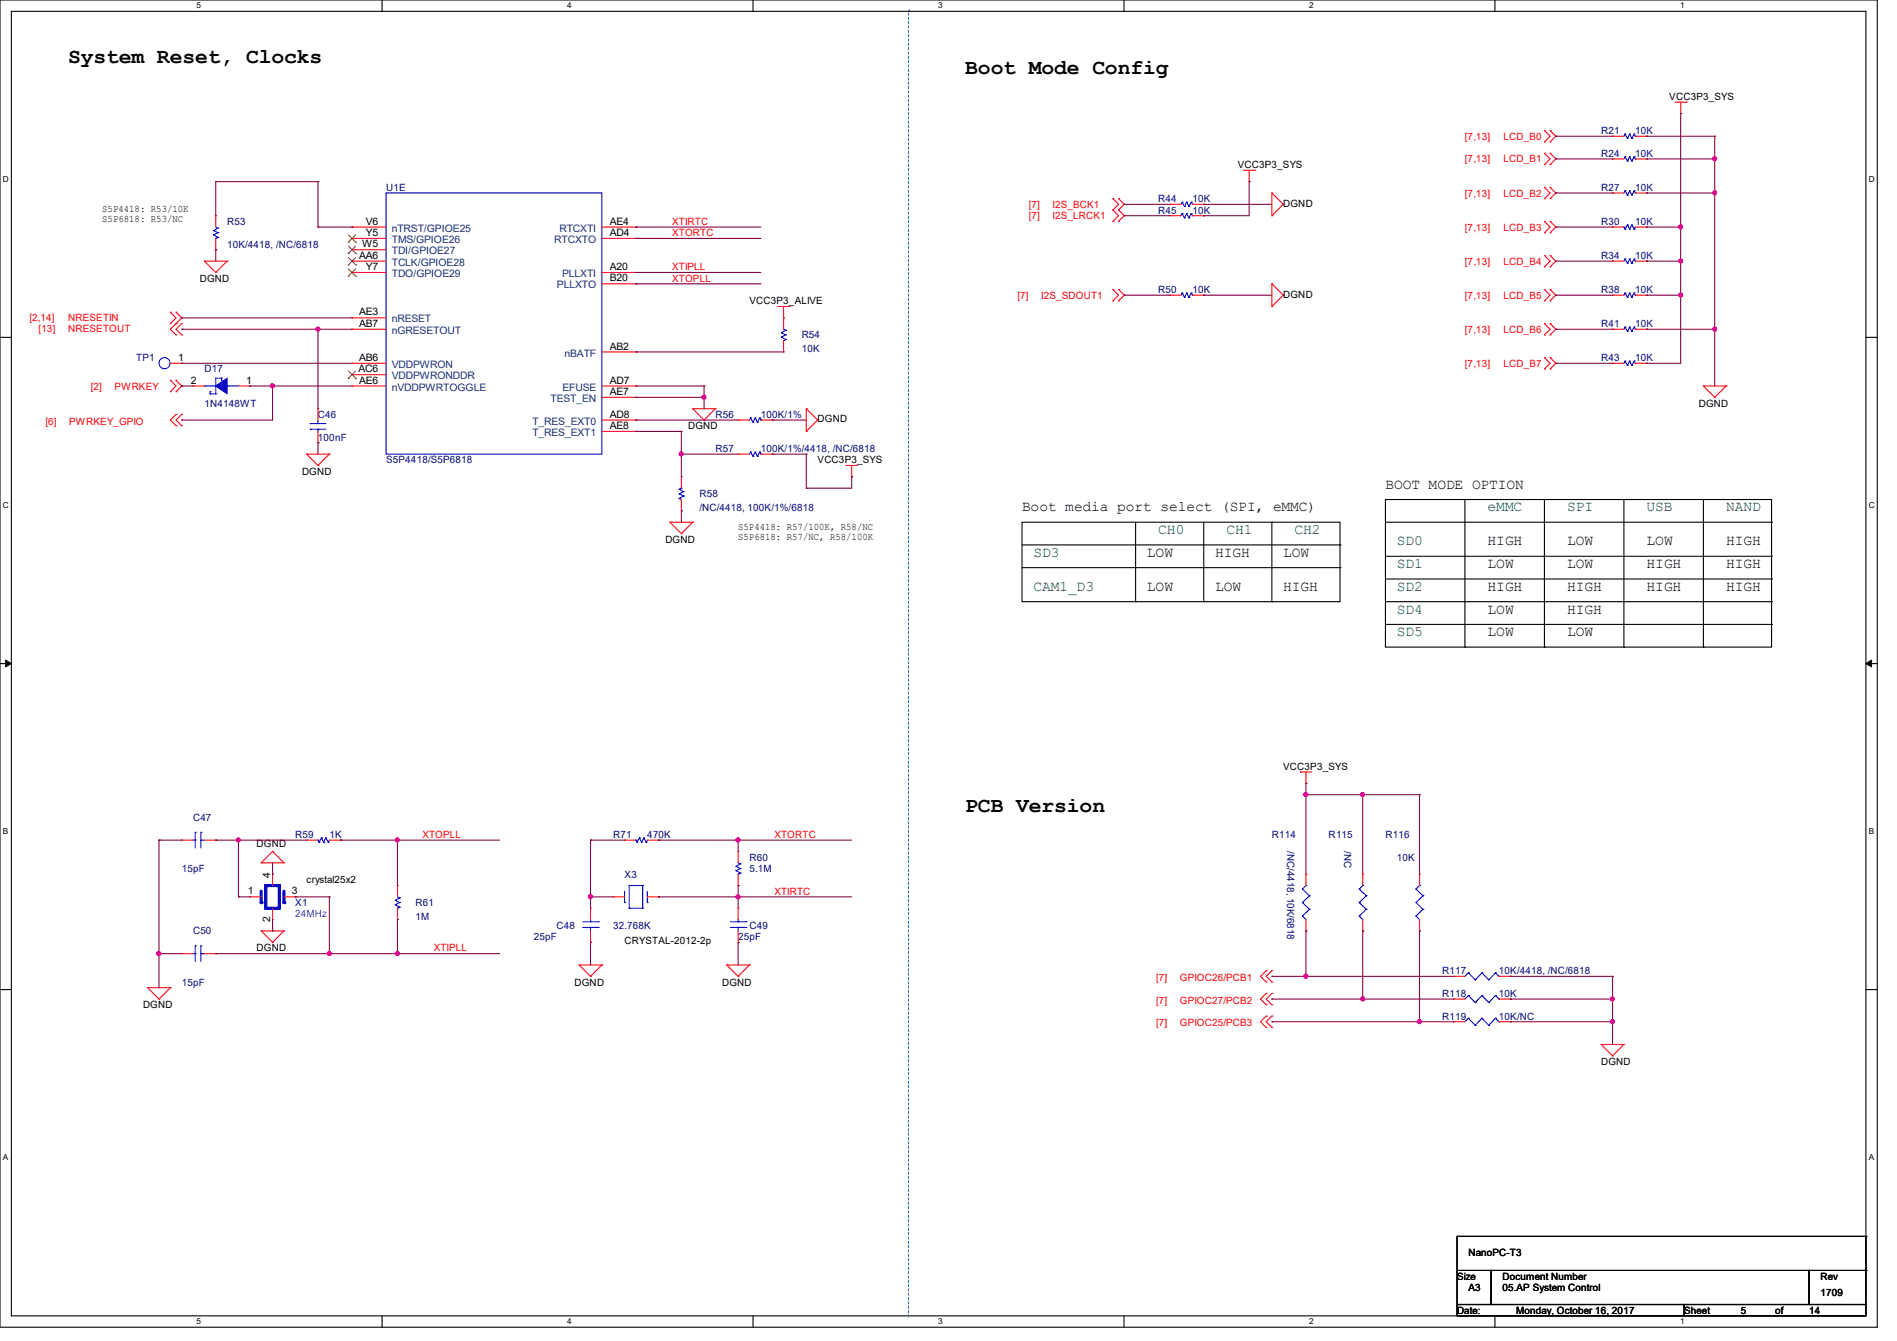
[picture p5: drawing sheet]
<svg xmlns="http://www.w3.org/2000/svg" width="297mm" height="210mm" viewBox="0 0 297 210" stroke-linecap="round" stroke-linejoin="round" font-family="sans-serif">
<path d="M0 0h293.9v207.9h-293.9zM1.8 1.8h290.3v204.3h-290.3z" fill="none" stroke="#000" stroke-width=".17"/>
<g fill="#fff">
<path d="M30.8 .2h.7v1.4h-.7z"/>
<path d="M30.8 206.2h.7v1.4h-.7z"/>
</g>
<path d="M59.8 0v1.8M59.8 206.1v1.8" fill="none" stroke="#000" stroke-width=".17"/>
<g fill="#fff">
<path d="M88.8 .2h.7v1.4h-.7z"/>
<path d="M88.8 206.2h.7v1.4h-.7z"/>
</g>
<path d="M117.9 0v1.8M117.9 206.1v1.8" fill="none" stroke="#000" stroke-width=".17"/>
<g fill="#fff">
<path d="M146.9 .2h.7v1.4h-.7z"/>
<path d="M146.9 206.2h.7v1.4h-.7z"/>
</g>
<path d="M176 0v1.8M176 206.1v1.8" fill="none" stroke="#000" stroke-width=".17"/>
<g fill="#fff">
<path d="M205 .2h.7v1.4h-.7z"/>
<path d="M205 206.2h.7v1.4h-.7z"/>
</g>
<path d="M234.1 0v1.8M234.1 206.1v1.8" fill="none" stroke="#000" stroke-width=".17"/>
<g fill="#fff">
<path d="M263.1 .2h.6v1.4h-.6z"/>
<path d="M263.1 206.2h.6v1.4h-.6z"/>
<path d="M.5 27.3h.9v1.4h-.9z"/>
<path d="M292.6 27.3h.9v1.4h-.9z"/>
<path d="M.5 78.4h.9v1.4h-.9z"/>
<path d="M292.6 78.4h.9v1.4h-.9z"/>
</g>
<path d="M0 52.8h1.8M292.1 52.8h1.8" fill="none" stroke="#000" stroke-width=".17"/>
<g fill="#fff">
<path d="M.5 129.5h.8v1.4h-.8z"/>
<path d="M292.6 129.5h.8v1.4h-.8z"/>
</g>
<path d="M0 103.9h1.8M292.1 103.9h1.8" fill="none" stroke="#000" stroke-width=".17"/>
<path d="M.9 103.4l.9 .5-.9 .5zM292.1 103.9l.9-.5v1z" fill="#000" stroke="#000" stroke-width=".16"/>
<g fill="#fff">
<path d="M.5 180.5h.8v1.4h-.8z"/>
<path d="M292.6 180.5h.8v1.4h-.8z"/>
</g>
<g fill="none" stroke="#000" stroke-width=".17">
<path d="M216.9 78.2h60.5v23.1h-60.5zM229.4 78.2v23.1M241.8 78.2v23.1M254.3 78.2v23.1M266.7 78.2v23.1M160 81.8h49.8v12.4h-49.8zM160 85.3h49.8M160 88.9h49.8M177.8 94.2h.1M177.8 81.8v12.4M188.5 94.2h.1M188.5 81.8v12.4"/>
<path d="M199.1 94.2h.1M199.1 81.8v12.4M209.8 85.3h.1M209.8 88.9h.1M216.9 81.8h60.5M216.9 87.1h60.5M216.9 90.7h60.5M216.9 94.2h60.5M216.9 97.8h60.5M277.4 81.8h.1M277.4 87.1h.1M277.4 90.7h.1"/>
<path d="M277.4 94.2h.1M277.4 97.8h.1M229.4 101.3h.1M241.8 101.3h.1M254.3 101.3h.1M266.7 101.3h.1M0 155h1.8M292.1 155h1.8M228.1 199h5.4v5.3h-5.4zM228.1 193.6h.1M228.1 193.6v5.4M228.1 193.6h64"/>
<path d="M233.5 199h49.8v5.3h-49.8zM283.3 199h8.8v5.3h-8.8zM292.1 193.6h.1M292.1 199h.1M292.1 193.6v5.4M228.1 204.3h35.6v1.8h-35.6zM263.7 204.3h28.4v1.8h-28.4z"/>
</g>
<path d="M142.2 1.6h.1M142.2 206.2v-204.6" fill="none" stroke="#007fff" stroke-width=".17" stroke-dasharray=".3 .3"/>
<g fill="none" stroke="#f00" stroke-width=".17">
<path d="M262.3 16h1.7M263.1 17.8h.1M263.1 16v1.8M264 16h.1M33.8 33.8h.1M33.8 39.1h.1M33.8 33.8v1.8M33.8 37.3v1.8M174.2 32.9h.1M174.2 31.1h.1M174.2 34.7h.1M174.2 31.1l.9 .9-.9 .9"/>
<path d="M174.2 32.9l.9 .9-.9 .9M175.1 31.1h.1M175.1 32.9h.1M175.1 34.7h.1M175.1 31.1l.9 .9-.9 .9M175.1 32.9l.9 .9-.9 .9M183.1 33.8h.1M183.1 32h.1M183.1 33.8h1.8M183.1 32h1.8M186.7 33.8h1.8M186.7 32h1.8"/>
<path d="M188.5 33.8h.1M188.5 32h.1M194.7 26.7h1.8M195.6 28.4h.1M195.6 26.7v1.7M196.5 26.7h.1M199.1 30.2h.1M199.1 33.8h.1M199.1 30.2v3.6M199.1 30.2l1.8 1.8M200.9 32h.1M200.9 32l-1.8 1.8"/>
<path d="M241.8 22.2h.1M241.8 20.4h.1M241.8 25.8h.1M241.8 24h.1M241.8 31.1h.1M241.8 29.3h.1M241.8 36.4h.1M241.8 34.7h.1M241.8 20.4l.9 .9-.9 .9M241.8 24l.9 .9-.9 .9M241.8 29.3l.9 .9-.9 .9M241.8 34.7l.9 .9-.9 .8"/>
<path d="M242.7 20.4h.1M242.7 22.2h.1M242.7 24h.1M242.7 25.8h.1M242.7 29.3h.1M242.7 31.1h.1M242.7 34.7h.1M242.7 36.4h.1M242.7 20.4l.9 .9-.9 .9M242.7 24l.9 .9-.9 .9M242.7 29.3l.9 .9-.9 .9M242.7 34.7l.9 .9-.9 .8"/>
<path d="M252.5 21.3h.1M252.5 30.2h.1M252.5 35.6h.1M252.5 21.3h1.8M252.5 30.2h1.8M252.5 35.6h1.8M256 21.3h1.8M256 30.2h1.8M256 35.6h1.8M257.8 21.3h.1M257.8 30.2h.1M257.8 35.6h.1"/>
<path d="M26.7 48.9h.1M26.7 50.7h.1M26.7 59.6h.1M26.7 48.9l.9 .9-.9 .9M26.7 59.6l.9 .9-.9 .8M26.7 56.9h1.7M27.6 52.5h.1M27.6 50.7h.1M27.6 48.9h.1M27.6 59.6h.1M27.6 48.9l.8 .9-1.7 1.8 .9 .9M27.6 59.6l.8 .9-.8 .8"/>
<path d="M28.4 52.5h.1M28.4 50.7h.1M28.4 56.9h.1M28.4 50.7l-.8 .9 .8 .9M32 40.9h.1M32 40.9h3.6M32 40.9l1.8 1.8M33.8 42.7h.1M35.6 40.9h.1M35.6 40.9l-1.8 1.8M121.8 48h1.8M122.7 49.8h.1"/>
<path d="M122.7 48v1.8M123.6 48h.1M174.2 47.1h.1M174.2 45.3h.1M174.2 45.3l.9 .9-.9 .9M175.1 45.3h.1M175.1 47.1h.1M175.1 45.3l.9 .9-.9 .9M199.1 44.4h.1M199.1 48h.1M199.1 44.4v3.6M199.1 44.4l1.8 1.8"/>
<path d="M200.9 46.2h.1M200.9 46.2l-1.8 1.8M241.8 57.8h.1M241.8 56h.1M241.8 41.8h.1M241.8 40h.1M241.8 47.1h.1M241.8 45.3h.1M241.8 52.5h.1M241.8 50.7h.1M241.8 56l.9 .9-.9 .9M241.8 40l.9 .9-.9 .9"/>
<path d="M241.8 45.3l.9 .9-.9 .9M241.8 50.7l.9 .9-.9 .9M242.7 56h.1M242.7 57.8h.1M242.7 40h.1M242.7 41.8h.1M242.7 45.3h.1M242.7 47.1h.1M242.7 50.7h.1M242.7 52.5h.1M242.7 56l.9 .9-.9 .9M242.7 40l.9 .9-.9 .9"/>
<path d="M242.7 45.3l.9 .9-.9 .9M242.7 50.7l.9 .9-.9 .9M252.5 56.9h.1M252.5 40.9h.1M252.5 46.2h.1M252.5 40.9h1.8M252.5 56.9h1.8M252.5 46.2h1.8M256 40.9h1.8M256 56.9h1.8M256 46.2h1.8M257.8 56.9h.1"/>
<path d="M257.8 40.9h.1M257.8 46.2h.1M26.7 61.3h.1M27.6 61.3h.1M27.6 66.7h.1M27.6 64.9h.1M27.6 64.9l-.9 .9 .9 .9M28.4 66.7h.1M28.4 64.9h.1M28.4 64.9l-.8 .9 .8 .9M30.2 60.5h.1M30.2 60.5h1.8"/>
<path d="M37.3 60.5h1.8M39.1 60.5h.1M48 71.1h.1M48 71.1h3.6M48 71.1l1.8 1.8M49.8 72.9h.1M49.8 69.3h.1M49.8 64h.1M49.8 64v1.8M49.8 67.6v1.7M51.6 71.1h.1M51.6 71.1l-1.8 1.8"/>
<path d="M106.7 74.7h.1M106.7 74.7v1.8M106.7 78.2v1.8M108.5 64h.1M108.5 64h3.5M108.5 64l1.7 1.8M110.2 65.8h.1M112 64h.1M112 64l-1.8 1.8M126.2 64h.1M126.2 67.6h.1M126.2 64v3.6"/>
<path d="M126.2 64l1.8 1.8M128 65.8h.1M128 65.8l-1.8 1.8M132.5 72.9h.1M132.5 72.9h1.7M133.4 74.7h.1M133.4 72.9v1.8M266.7 60.5h.1M266.7 60.5h3.6M266.7 60.5l1.8 1.7M268.5 62.2h.1M270.3 60.5h.1"/>
<path d="M270.3 60.5l-1.8 1.7M104.9 81.8h.1M104.9 81.8h3.6M104.9 81.8l1.8 1.8M106.7 83.6h.1M106.7 80h.1M108.5 81.8h.1M108.5 81.8l-1.8 1.8M28.4 131.6h.1M28.4 131.6h1.8M32 131.6h1.8M33.8 131.6h.1"/>
<path d="M40.9 135.1h.1M40.9 135.1h3.6M42.7 133.4h.1M42.7 133.4l-1.8 1.7M42.7 133.4l1.8 1.7M44.5 135.1h.1M48 131.6h.1M48 131.6h1.8M51.6 131.6h1.7M53.3 131.6h.1M62.2 138.7h.1M62.2 138.7v1.8"/>
<path d="M115.6 133.4h.1M115.6 138.7h.1M115.6 133.4v1.7M115.6 136.9v1.8M203.6 120.9h.1M203.6 120.9h1.8M204.5 122.7h.1M204.5 136.9h.1M204.5 120.9v1.8M204.5 136.9v1.8M213.4 136.9h.1M213.4 136.9v1.8"/>
<path d="M222.3 136.9h.1M222.3 136.9v1.8M23.1 154.7h.1M23.1 154.7h3.6M23.1 154.7l1.8 1.8M24.9 156.5h.1M26.7 154.7h.1M26.7 154.7l-1.8 1.8M40.9 145.8h.1M40.9 145.8h3.6M40.9 145.8l1.8 1.8M42.7 147.6h.1"/>
<path d="M44.5 145.8h.1M44.5 145.8l-1.8 1.8M62.2 144h.1M62.2 142.2v1.8M90.7 151.1h.1M90.7 151.1h3.5M90.7 151.1l1.8 1.8M92.5 152.9h.1M92.5 142.2h.1M92.5 147.6h.1M92.5 142.2v1.8M92.5 145.8v1.8"/>
<path d="M94.2 151.1h.1M94.2 151.1l-1.7 1.8M96 140.5h.1M96 140.5h1.8M101.3 140.5h1.8M103.1 140.5h.1M113.8 151.1h.1M113.8 151.1h3.5M113.8 151.1l1.8 1.8M115.6 152.9h.1M115.6 142.2h.1M115.6 147.6h.1"/>
<path d="M115.6 142.2v1.8M115.6 145.8v1.8M117.3 151.1h.1M117.3 151.1l-1.7 1.8M198.2 152h.1M198.2 153.8h.1M198.2 159.1h.1M198.2 155.6h.1M198.2 157.4h.1M198.2 152l-.8 .9 .8 .9M198.2 159.1l-.8 .9 .8 .9M198.2 155.6l-.8 .9 .8 .9"/>
<path d="M199.1 152h.1M199.1 153.8h.1M199.1 159.1h.1M199.1 155.6h.1M199.1 157.4h.1M199.1 152l-.9 .9 .9 .9M199.1 159.1l-.9 .9 .9 .9M199.1 155.6l-.9 .9 .9 .9M204.5 145.8h.1M204.5 144v1.8M213.4 145.8h.1M213.4 144v1.8"/>
<path d="M222.3 145.8h.1M222.3 144v1.8M227.6 152.9h.1M227.6 156.5h.1M227.6 152.9h1.8M227.6 156.5h1.8M234.7 152.9h1.8M234.7 156.5h1.8M236.5 152.9h.1M236.5 156.5h.1M198.2 160.9h.1M199.1 160.9h.1"/>
<path d="M227.6 160h.1M227.6 160h1.8M234.7 160h1.8M236.5 160h.1M250.7 163.6h.1M250.7 163.6h3.6M250.7 163.6l1.8 1.8M252.5 165.4h.1M254.3 163.6h.1M254.3 163.6l-1.8 1.8"/>
</g>
<g fill="none" stroke="#00f" stroke-width=".17">
<path d="M33.4 36.1h.1M33.4 36.8h.1M33.4 36.1l.7 .3M33.4 36.8l.7 .4M33.8 37.3h.1M33.8 35.6l.3 .1M34.1 35.7h.1M34.1 36.4h.1M34.1 37.2h.1M34.1 35.7l-.7 .4M34.1 36.4l-.7 .4M34.1 37.2l-.3 .1"/>
<path d="M185.1 33.4h.1M185.1 31.7h.1M185.1 33.4l-.2 .4M185.1 33.4l.4 .7M185.1 31.7l-.2 .3M185.1 31.7l.4 .6M185.5 34.1h.1M185.5 32.3h.1M185.8 33.4h.1M185.8 31.7h.1M185.8 33.4l-.3 .7M185.8 33.4l.3 .7"/>
<path d="M185.8 31.7l-.3 .6M185.8 31.7l.3 .6M186.1 34.1h.1M186.1 32.3h.1M186.5 33.4h.1M186.5 31.7h.1M186.5 33.4l-.4 .7M186.5 33.4l.2 .4M186.5 31.7l-.4 .6M186.5 31.7l.2 .3M186.7 33.8h.1M186.7 32h.1"/>
<path d="M254.3 35.6h.1M254.3 35.6l.1 .3M254.4 21h.1M254.4 29.9h.1M254.4 35.9h.1M254.4 21l-.1 .3M254.4 21l.4 .7M254.4 29.9l-.1 .3M254.4 29.9l.4 .7M254.8 21.7h.1M254.8 30.6h.1M254.8 35.2h.1"/>
<path d="M254.8 35.2l.3 .7M254.8 35.2l-.4 .7M255.1 21h.1M255.1 29.9h.1M255.1 35.9h.1M255.1 21l-.3 .7M255.1 21l.4 .7M255.1 29.9l-.3 .7M255.1 29.9l.4 .7M255.5 21.7h.1M255.5 30.6h.1M255.5 35.2h.1"/>
<path d="M255.5 35.2l.4 .7M255.5 35.2l-.4 .7M255.9 21h.1M255.9 29.9h.1M255.9 35.9h.1M255.9 21l-.4 .7M255.9 21l.1 .3M255.9 29.9l-.4 .7M255.9 29.9l.1 .3M256 21.3h.1M256 30.2h.1M256 35.6l-.1 .3"/>
<path d="M34.7 59.2h.1M34.7 59.6h.1M34.7 59.2h-.9v2.5M34.7 59.2v.4M254.4 56.6h.1M254.4 40.6h.1M254.4 45.9h.1M254.4 56.6l-.1 .3M254.4 56.6l.4 .6M254.4 40.6l-.1 .3M254.4 40.6l.4 .6M254.4 45.9l-.1 .3"/>
<path d="M254.4 45.9l.4 .7M254.8 57.2h.1M254.8 41.2h.1M254.8 46.6h.1M255.1 56.6h.1M255.1 40.6h.1M255.1 45.9h.1M255.1 56.6l-.3 .6M255.1 56.6l.4 .6M255.1 40.6l-.3 .6M255.1 40.6l.4 .6M255.1 45.9l-.3 .7"/>
<path d="M255.1 45.9l.4 .7M255.5 57.2h.1M255.5 41.2h.1M255.5 46.6h.1M255.9 56.6h.1M255.9 40.6h.1M255.9 45.9h.1M255.9 56.6l-.4 .6M255.9 56.6l.1 .3M255.9 40.6l-.4 .6M255.9 40.6l.1 .3M255.9 45.9l-.4 .7"/>
<path d="M255.9 45.9l.1 .3M256 56.9h.1M256 40.9h.1M256 46.2h.1M32 60.5h.1M32 60.5h1.8M32.9 61.7h.1M32.9 61.3h.1M32.9 61.7h.9M32.9 61.3v.4M33.8 61.7h.1M35.6 60.5h.1"/>
<path d="M35.6 60.5h1.7M48.6 66.3h.1M48.6 67.2h.1M48.6 66.3h2.4M48.6 67.2h2.4M49.8 67.2h.1M49.8 66.3h.1M49.8 65.8v.5M49.8 67.2v.4M106.3 78.1h.1M106.3 77.3h.1M106.3 76.6h.1"/>
<path d="M106.3 78.1l.4 .1M106.3 77.3l.7 .4M106.3 76.6l.7 .4M106.7 76.5h.1M106.7 76.5l-.4 .1M107 77.7h.1M107 77h.1M107 77.7l-.7 .4M107 77l-.7 .3M30.2 131.6h.4M30.6 131.6h.1M30.6 130.3h.1"/>
<path d="M30.6 130.3v2.5M31.5 130.3h.1M31.5 131.6h.1M31.5 131.6h.5M31.5 130.3v2.5M49.8 131.6h.1M49.8 131.6l.2 .3M50 131.9h.1M50.3 131.2h.1M50.3 131.2l.4 .7M50.3 131.2l-.3 .7M50.7 131.9h.1"/>
<path d="M51 131.2h.1M51 131.2l.4 .7M51 131.2l-.3 .7M51.4 131.9h.1M51.6 131.6l-.2 .3M97.8 139.6v1.8M98.5 138.7h.1M98.5 138.7v3.5M98.5 138.7h2.1M100.6 138.7h.1M100.6 138.7v3.5M101.3 139.6v1.8"/>
<path d="M115.2 135.7h.1M115.2 136.4h.1M115.2 135.7l.7 .3M115.2 136.4l.7 .3M115.6 136.9h.1M115.6 135.1l.3 .2M115.9 135.3h.1M115.9 136h.1M115.9 136.7h.1M115.9 135.3l-.7 .4M115.9 136l-.7 .4M115.9 136.7l-.3 .2"/>
<path d="M203.9 139.2h.1M203.9 139.2l1.1 1.1M204.5 138.7h.1M204.5 138.7l-.6 .5M212.8 139.2h.1M212.8 139.2l1.1 1.1M213.4 138.7h.1M213.4 138.7l-.6 .5M221.7 139.2h.1M221.7 139.2l1.1 1.1M222.3 138.7h.1M222.3 138.7l-.6 .5"/>
<path d="M61.9 141h.1M61.9 141.7h.1M61.9 141l.7 .4M61.9 141.7l.7 .4M62.2 142.2h.1M62.2 140.5l.4 .1M62.6 140.6h.1M62.6 141.4h.1M62.6 142.1h.1M62.6 140.6l-.7 .4M62.6 141.4l-.7 .3M62.6 142.1l-.4 .1"/>
<path d="M91.2 145.2h2.5M91.2 144.4h2.5M92.5 144.4h.1M92.5 145.2h.1M92.5 144v.4M92.5 145.2v.6M93.7 145.2h.1M93.7 144.4h.1M97.8 141.4h.1M98.5 142.2h.1M98.5 142.2h2.1M100.6 142.2h.1"/>
<path d="M101.3 141.4h.1M114.3 145.2h2.5M114.3 144.4h2.5M115.6 144.4h.1M115.6 145.2h.1M115.6 144v.4M115.6 145.2v.6M116.8 145.2h.1M116.8 144.4h.1M203.9 143.5h.1M203.9 141.4h.1M203.9 143.5l.6 .5"/>
<path d="M203.9 141.4l1.1 1M205 142.4h.1M205 140.3h.1M205 142.4l-1.1 1.1M205 140.3l-1.1 1.1M212.8 143.5h.1M212.8 141.4h.1M212.8 143.5l.6 .5M212.8 141.4l1.1 1M213.9 142.4h.1M213.9 140.3h.1M213.9 142.4l-1.1 1.1"/>
<path d="M213.9 140.3l-1.1 1.1M221.7 143.5h.1M221.7 141.4h.1M221.7 143.5l.6 .5M221.7 141.4l1.1 1M222.8 142.4h.1M222.8 140.3h.1M222.8 142.4l-1.1 1.1M222.8 140.3l-1.1 1.1M229.9 159.5h.1M229.9 152.4h.1M229.9 155.9h.1"/>
<path d="M229.9 159.5l-.5 .5M229.9 159.5l1.1 1.1M229.9 152.4l-.5 .5M229.9 152.4l1.1 1.1M229.9 155.9l-.5 .6M229.9 155.9l1.1 1.1M231 153.5h.1M231 157h.1M232 159.5h.1M232 152.4h.1M232 155.9h.1M232 159.5l-1 1.1"/>
<path d="M232 159.5l1.1 1.1M232 152.4l-1 1.1M232 152.4l1.1 1.1M232 155.9l-1 1.1M232 155.9l1.1 1.1M233.1 153.5h.1M233.1 157h.1M234.1 159.5h.1M234.1 152.4h.1M234.1 155.9h.1M234.1 159.5l-1 1.1M234.1 159.5l.6 .5"/>
<path d="M234.1 152.4l-1 1.1M234.1 152.4l.6 .5M234.1 155.9l-1 1.1M234.1 155.9l.6 .6M234.7 152.9h.1M234.7 156.5h.1M231 160.6h.1M233.1 160.6h.1M234.7 160h.1"/>
<circle cx="25.8" cy="56.9" r=".87"/>
</g>
<path d="M33.8 60.5l1.8-1.3v2.5z" fill-rule="evenodd" fill="#00f" stroke="#00f" stroke-width=".17"/>
<path d="M40.9 139.6v1.8" fill="none" stroke="#00f" stroke-width=".51"/>
<circle cx="40.9" cy="141.4" r=".25" fill="#00f"/>
<path d="M44.5 139.6v1.8" fill="none" stroke="#00f" stroke-width=".51"/>
<circle cx="44.5" cy="141.4" r=".25" fill="#00f"/>
<path d="M41.6 138.7h2.1v3.5h-2.1z" fill="none" stroke="#00f" stroke-width=".51"/>
<g fill="none" stroke="#f00" stroke-width=".17">
<path d="M55.1 35.6h.1M55.1 37.3h.1M55.1 39.1h.1M55.1 35.6h5.4M55.1 37.3h5.4M55.1 39.1h5.4M94.2 35.6h5.4M94.2 37.3h5.4M99.6 35.6h.1M99.6 37.3h.1M252.5 24.9h.1M252.5 24.9h1.8"/>
<path d="M256 24.9h1.8M257.8 24.9h.1M55.1 40.9h.1M55.1 42.7h.1M55.1 49.8h.1M55.1 51.6h.1M55.1 56.9h.1M55.1 58.7h.1M55.1 40.9h5.4M55.1 42.7h5.4M55.1 49.8h5.4M55.1 51.6h5.4"/>
<path d="M55.1 56.9h5.4M55.1 58.7h5.4M94.2 42.7h5.4M94.2 44.4h5.4M94.2 55.1h5.4M99.6 42.7h.1M99.6 44.4h.1M99.6 55.1h.1M122.7 49.8h.1M122.7 55.1h.1M122.7 49.8v1.8M122.7 53.3v1.8"/>
<path d="M183.1 46.2h.1M183.1 46.2h1.8M186.7 46.2h1.8M188.5 46.2h.1M252.5 51.6h.1M252.5 51.6h1.8M256 51.6h1.8M257.8 51.6h.1M55.1 60.5h.1M55.1 60.5h5.4M94.2 65.8h5.4M94.2 60.5h5.4"/>
<path d="M94.2 62.2h5.4M94.2 67.6h5.4M99.6 60.5h.1M99.6 62.2h.1M99.6 65.8h.1M99.6 67.6h.1M115.6 65.8h.1M115.6 71.1h.1M115.6 65.8h1.7M115.6 71.1h1.7M119.1 65.8h1.8M119.1 71.1h1.8"/>
<path d="M120.9 65.8h.1M120.9 71.1h.1M42.7 136.9h.1M42.7 136.9v1.8M97.8 131.6h.1M97.8 131.6h1.8M101.3 131.6h1.8M103.1 131.6h.1M28.4 149.4h.1M28.4 149.4h1.8M32 149.4h1.8M33.8 149.4h.1"/>
<path d="M39.1 140.5h.1M39.1 140.5h1.8M42.7 144h.1M42.7 142.2v1.8M44.5 140.5h1.7M46.2 140.5h.1"/>
</g>
<g fill="none" stroke="#00f" stroke-width=".17">
<path d="M60.5 30.2h33.7v40.9h-33.7zM254.4 24.6h.1M254.4 24.6l-.1 .3M254.4 24.6l.4 .6M254.8 25.2h.1M255.1 24.6h.1M255.1 24.6l-.3 .6M255.1 24.6l.4 .6M255.5 25.2h.1M255.9 24.6h.1M255.9 24.6l-.4 .6M255.9 24.6l.1 .3"/>
<path d="M256 24.9h.1M122.3 52.1h.1M122.3 52.8h.1M122.3 52.1l.7 .4M122.3 52.8l.7 .4M122.7 53.3h.1M122.7 51.6l.3 .1M123 51.7h.1M123 52.5h.1M123 53.2h.1M123 51.7l-.7 .4M123 52.5l-.7 .3"/>
<path d="M123 53.2l-.3 .1M185.1 45.9h.1M185.1 45.9l-.2 .3M185.1 45.9l.4 .7M185.5 46.6h.1M185.8 45.9h.1M185.8 45.9l-.3 .7M185.8 45.9l.3 .7M186.1 46.6h.1M186.5 45.9h.1M186.5 45.9l-.4 .7M186.5 45.9l.2 .3"/>
<path d="M186.7 46.2h.1M254.4 51.2h.1M254.4 51.2l-.1 .4M254.4 51.2l.4 .7M254.8 51.9h.1M255.1 51.2h.1M255.1 51.2l-.3 .7M255.1 51.2l.4 .7M255.5 51.9h.1M255.9 51.2h.1M255.9 51.2l-.4 .7M255.9 51.2l.1 .4"/>
<path d="M256 51.6h.1M117.5 65.4h.1M117.5 70.8h.1M117.5 65.4l-.2 .4M117.5 65.4l.4 .7M117.5 70.8l-.2 .3M117.5 70.8l.4 .7M117.9 66.1h.1M117.9 71.5h.1M118.2 65.4h.1M118.2 70.8h.1M118.2 65.4l-.3 .7"/>
<path d="M118.2 65.4l.4 .7M118.2 70.8l-.3 .7M118.2 70.8l.4 .7M118.6 66.1h.1M118.6 71.5h.1M119 65.4h.1M119 70.8h.1M119 65.4l-.4 .7M119 65.4l.1 .4M119 70.8l-.4 .7M119 70.8l.1 .3M119.1 65.8h.1"/>
<path d="M119.1 71.1h.1M99.6 131.6h.1M99.6 131.6l.1 .3M99.7 131.9h.1M100.1 131.2h.1M100.1 131.2l.4 .7M100.1 131.2l-.4 .7M100.5 131.9h.1M100.8 131.2h.1M100.8 131.2l.4 .7M100.8 131.2l-.3 .7M101.2 131.9h.1"/>
<path d="M101.3 131.6l-.1 .3M30.2 149.4h.4M30.6 149.4h.1M30.6 148.1h.1M30.6 148.1v2.5M31.5 148.1h.1M31.5 149.4h.1M31.5 149.4h.5M31.5 148.1v2.5"/>
</g>
<g fill="none" stroke="#7f3f00" stroke-width=".16">
<path d="M54.5 37.9h.1M54.5 39.7h.1M54.6 36.8l1.1 1.1M54.6 38.6l1.1 1.1M55.7 36.8l-1.2 1.1M55.7 38.6l-1.2 1.1M55.7 37.9h.1M55.7 39.7h.1M54.5 41.5h.1M54.5 43.3h.1M54.5 59.3h.1M54.6 40.3l1.1 1.2"/>
<path d="M54.6 42.1l1.1 1.2M54.6 58.1l1.1 1.2M55.7 40.3l-1.2 1.2M55.7 42.1l-1.2 1.2M55.7 58.1l-1.2 1.2M55.7 41.5h.1M55.7 43.3h.1M55.7 59.3h.1"/>
</g>
<g fill="none" stroke="#7f003f" stroke-width=".17">
<path d="M263.1 17.8h.1M263.1 17.8v39.1h-5.3M33.8 39.1h.1M33.8 28.4h.1M33.8 28.4v5.4M33.8 39.1v1.8M33.8 28.4h16M49.8 28.4h.1M49.8 35.6h.1M49.8 28.4v7.2M49.8 35.6h5.3M55.1 35.6h.1"/>
<path d="M99.6 35.6h.1M99.6 37.3h.1M99.6 35.6h19.5M99.6 37.3h19.5M176 33.8h.1M176 32h.1M176 33.8h7.1M176 32h7.1M188.5 33.8h.1M188.5 32h.1M188.5 32h10.6M195.6 28.4h.1"/>
<path d="M195.6 28.4v5.4h-7.1M243.6 30.2h.1M243.6 24.9h.1M243.6 21.3h.1M243.6 35.6h.1M243.6 35.6h8.9M243.6 21.3h8.9M243.6 30.2h8.9M243.6 24.9h8.9M257.8 21.3h.1M257.8 30.2h.1M257.8 24.9h.1"/>
<path d="M257.8 35.6h.1M257.8 35.6h5.3M257.8 21.3h10.7M257.8 30.2h10.7M257.8 24.9h10.7M263.1 35.6h.1M268.5 21.3h.1M268.5 24.9h.1M268.5 30.2h.1M268.5 21.3v39.2M28.4 56.9h.1M28.4 49.8h.1"/>
<path d="M28.4 51.6h.1M28.4 56.9h26.7M28.4 49.8h26.7M28.4 51.6h26.7M49.8 51.6h.1M49.8 51.6v12.4M99.6 55.1h.1M99.6 42.7h.1M99.6 44.4h.1M99.6 55.1h23.1M99.6 42.7h19.5M99.6 44.4h19.5"/>
<path d="M176 46.2h.1M176 46.2h7.1M188.5 46.2h.1M188.5 46.2h10.6M243.6 40.9h.1M243.6 56.9h.1M243.6 51.6h.1M243.6 46.2h.1M243.6 56.9h8.9M243.6 51.6h8.9M243.6 46.2h8.9M243.6 40.9h8.9"/>
<path d="M257.8 51.6h.1M257.8 46.2h.1M257.8 56.9h.1M257.8 40.9h.1M257.8 51.6h10.7M257.8 46.2h5.3M257.8 40.9h5.3M263.1 46.2h.1M263.1 40.9h.1M268.5 51.6h.1M28.4 60.5h.1M28.4 65.8h.1"/>
<path d="M28.4 60.5h1.8M39.1 60.5h.1M39.1 60.5h16M42.7 60.5h.1M42.7 60.5v5.3h-14.3M49.8 69.3h.1M49.8 69.3v1.8M99.6 62.2h.1M99.6 60.5h.1M99.6 65.8h.1M99.6 67.6h.1M99.6 62.2h10.6"/>
<path d="M99.6 60.5h10.6M99.6 65.8h16M99.6 67.6h7.1M106.7 71.1h.1M106.7 67.6h.1M106.7 67.6v7.1M106.7 71.1h8.9M110.2 62.2h.1M110.2 60.5h.1M110.2 60.5v3.5M120.9 65.8h.1M120.9 71.1h.1"/>
<path d="M120.9 65.8h5.3M120.9 71.1h5.3M126.2 71.1h.1M126.2 76.5h.1M126.2 71.1v5.4M133.4 74.7h.1M133.4 74.7v1.8h-7.2M106.7 80h.1M106.7 80v1.8M24.9 131.6h.1M24.9 131.6h3.5M24.9 131.6v23.1"/>
<path d="M33.8 131.6h.1M33.8 131.6h14.2M37.3 131.6h.1M37.3 131.6v8.9M42.7 136.9h.1M42.7 135.1v1.8M53.3 131.6h.1M53.3 131.6h24.9M62.2 131.6h.1M62.2 131.6v7.1M92.5 131.6h.1M92.5 131.6h5.3"/>
<path d="M92.5 131.6v10.6M103.1 131.6h.1M103.1 131.6h30.3M115.6 131.6h.1M115.6 138.7h.1M115.6 131.6v1.8M115.6 138.7v3.5M204.5 122.7h.1M204.5 124.5h.1M204.5 122.7v14.2M204.5 124.5h17.8M213.4 124.5h.1"/>
<path d="M213.4 124.5v12.4M222.3 124.5h.1M222.3 124.5v12.4M24.9 149.4h.1M24.9 149.4h3.5M33.8 149.4h.1M33.8 149.4h44.4M37.3 140.5h.1M37.3 140.5h1.8M42.7 145.8h.1M42.7 144v1.8M46.2 140.5h.1"/>
<path d="M46.2 140.5h5.4M51.6 149.4h.1M51.6 140.5h.1M51.6 140.5v8.9M62.2 149.4h.1M62.2 144h.1M62.2 144v5.4M92.5 140.5h.1M92.5 147.6h.1M92.5 147.6v3.5M92.5 140.5h3.5M103.1 140.5h.1"/>
<path d="M103.1 140.5h30.3M115.6 140.5h.1M115.6 147.6h.1M115.6 147.6v3.5M199.1 152.9h.1M199.1 156.5h.1M199.1 156.5h28.5M199.1 152.9h28.5M204.5 145.8h.1M204.5 152.9h.1M204.5 145.8v7.1M213.4 156.5h.1"/>
<path d="M213.4 145.8h.1M213.4 145.8v10.7M222.3 145.8h.1M222.3 145.8v14.2M236.5 152.9h.1M236.5 156.5h.1M236.5 156.5h16M236.5 152.9h16M252.5 152.9h.1M252.5 156.5h.1M252.5 152.9v10.7M199.1 160h.1"/>
<path d="M199.1 160h28.5M222.3 160h.1M236.5 160h.1M236.5 160h16M252.5 160h.1"/>
</g>
<g fill="#f0f" stroke="#f0f" stroke-width=".17">
<circle cx="115.5" cy="131.6" r=".32"/>
<circle cx="62.2" cy="149.3" r=".32"/>
<circle cx="51.5" cy="149.3" r=".32"/>
<circle cx="92.4" cy="140.4" r=".32"/>
<circle cx="115.5" cy="140.4" r=".32"/>
<circle cx="37.3" cy="131.6" r=".32"/>
<circle cx="49.8" cy="51.5" r=".32"/>
<circle cx="24.9" cy="149.3" r=".32"/>
<circle cx="110.2" cy="62.2" r=".32"/>
<circle cx="62.2" cy="131.6" r=".32"/>
<circle cx="42.7" cy="60.4" r=".32"/>
<circle cx="263.1" cy="46.2" r=".32"/>
<circle cx="268.5" cy="24.9" r=".32"/>
<circle cx="263.1" cy="40.9" r=".32"/>
<circle cx="263.1" cy="35.5" r=".32"/>
<circle cx="268.5" cy="30.2" r=".32"/>
<circle cx="268.5" cy="51.5" r=".32"/>
<circle cx="213.3" cy="156.4" r=".32"/>
<circle cx="204.4" cy="124.4" r=".32"/>
<circle cx="252.5" cy="160" r=".32"/>
<circle cx="252.5" cy="156.4" r=".32"/>
<circle cx="222.2" cy="160" r=".32"/>
<circle cx="204.4" cy="152.9" r=".32"/>
<circle cx="213.3" cy="124.4" r=".32"/>
<circle cx="106.7" cy="71.1" r=".32"/>
</g>
<g font-size="3.3">
<text x="10.7" y="9.9">System Reset, Clocks</text>
<text x="151.1" y="11.6">Boot Mode Config</text>
<text x="151.1" y="127.2">PCB Version</text>
</g>
<g font-size="2.3">
<text x="216.9" y="76.5">BOOT MODE OPTION</text>
<text x="160" y="80.1">Boot media port select (SPI, eMMC)</text>
<text x="179.6" y="87.2">LOW</text>
<text x="190.2" y="87.2">HIGH</text>
<text x="200.9" y="87.2">LOW</text>
<text x="232.9" y="85.4">HIGH</text>
<text x="232.9" y="89">LOW</text>
<text x="245.4" y="85.4">LOW</text>
<text x="245.4" y="89">LOW</text>
<text x="257.8" y="85.4">LOW</text>
<text x="257.8" y="89">HIGH</text>
<text x="270.3" y="85.4">HIGH</text>
<text x="270.3" y="89">HIGH</text>
<text x="179.6" y="92.5">LOW</text>
<text x="190.3" y="92.5">LOW</text>
<text x="200.9" y="92.5">HIGH</text>
<text x="232.9" y="92.5">HIGH</text>
<text x="245.4" y="92.5">HIGH</text>
<text x="257.8" y="92.5">HIGH</text>
<text x="270.3" y="92.5">HIGH</text>
<text x="232.9" y="96.1">LOW</text>
<text x="232.9" y="99.7">LOW</text>
<text x="245.4" y="96.1">HIGH</text>
<text x="245.4" y="99.7">LOW</text>
</g>
<g font-size="2.3" fill="#007f00">
<text x="181.4" y="83.7">CH0</text>
<text x="192" y="83.7">CH1</text>
<text x="202.7" y="83.7">CH2</text>
<text x="232.9" y="80.1">eMMC</text>
<text x="245.4" y="80.1">SPI</text>
<text x="257.8" y="80.1">USB</text>
<text x="270.2" y="80.1">NAND</text>
<text x="161.8" y="87.2">SD3</text>
<text x="218.7" y="85.4">SD0</text>
<text x="218.7" y="89">SD1</text>
<text x="161.8" y="92.5">CAM1_D3</text>
<text x="218.7" y="92.5">SD2</text>
<text x="218.7" y="96.1">SD4</text>
<text x="218.7" y="99.7">SD5</text>
</g>
<g font-size="1.6">
<text x="261.4" y="15.7">VCC3P3_SYS</text>
<text x="193.8" y="26.3">VCC3P3_SYS</text>
<text x="16" y="33.2">S5P4418: R53/10K</text>
<text x="16" y="34.8">S5P6818: R53/NC</text>
<text x="57.3" y="35.2">V6</text>
<text x="95.5" y="35.2">AE4</text>
<text x="200.9" y="32.4">DGND</text>
<text x="56.2" y="40.5">AA6</text>
<text x="56.7" y="38.7">W5</text>
<text x="57.3" y="37">Y5</text>
<text x="95.5" y="37">AD4</text>
<text x="31.3" y="44.1">DGND</text>
<text x="57.3" y="42.3">Y7</text>
<text x="95.5" y="42.3">A20</text>
<text x="95.5" y="44.1">B20</text>
<text x="117.3" y="47.7">VCC3P3_ALIVE</text>
<text x="200.9" y="46.6">DGND</text>
<text x="56.2" y="49.4">AE3</text>
<text x="56.2" y="51.2">AB7</text>
<text x="27.9" y="56.5">1</text>
<text x="56.1" y="58.3">AC6</text>
<text x="56.2" y="56.5">AB6</text>
<text x="95.5" y="54.7">AB2</text>
<text x="29.9" y="60.1">2</text>
<text x="38.6" y="60.1">1</text>
<text x="56.2" y="60.1">AE6</text>
<text x="95.5" y="60.1">AD7</text>
<text x="95.5" y="61.8">AE7</text>
<text x="95.5" y="65.4">AD8</text>
<text x="266" y="63.7">DGND</text>
<text x="95.5" y="67.2">AE8</text>
<text x="107.7" y="67.2">DGND</text>
<text x="128" y="66.2">DGND</text>
<text x="47.3" y="74.3">DGND</text>
<text x="128" y="72.6">VCC3P3_SYS</text>
<text x="115.6" y="83">S5P4418: R57/100K, R58/NC</text>
<text x="104.2" y="85">DGND</text>
<text x="115.6" y="84.6">S5P6818: R57/NC, R58/100K</text>
<text x="200.9" y="120.6">VCC3P3_SYS</text>
<text x="40.2" y="132.7">DGND</text>
<text x="42.3" y="137.5" transform="rotate(-90 42.3 137.5)">4</text>
<text x="38.8" y="140.1">1</text>
<text x="45.7" y="140.1">3</text>
<text x="48" y="138.3">crystal25x2</text>
<text x="40.2" y="149">DGND</text>
<text x="42.3" y="144.4" transform="rotate(-90 42.3 144.4)">2</text>
<text x="97.8" y="147.8">CRYSTAL-2012-2p</text>
<text x="90" y="154.3">DGND</text>
<text x="113.1" y="154.3">DGND</text>
<text x="22.4" y="157.9">DGND</text>
<text x="250.7" y="166.8">DGND</text>
<text x="229.9" y="196.7">NanoPC-T3</text>
<text x="228.1" y="200.4">Size</text>
<text x="229.9" y="202.2">A3</text>
<text x="235.2" y="200.4">Document Number</text>
<text x="235.2" y="202.2">05.AP System Control</text>
<text x="285" y="202.9">1709</text>
<text x="285" y="200.4">Rev</text>
<text x="228.1" y="205.7">Date:</text>
<text x="237.4" y="205.7">Monday, October 16, 2017</text>
<text x="263.7" y="205.7">Sheet</text>
<text x="272.6" y="205.7">5</text>
<text x="277.9" y="205.7">of</text>
<text x="283.2" y="205.7">14</text>
</g>
<g font-size="1.6" fill="#f00">
<text x="229.4" y="21.9">[7,13]</text>
<text x="235.4" y="21.9">LCD_B0</text>
<text x="229.4" y="25.4">[7,13]</text>
<text x="235.4" y="25.4">LCD_B1</text>
<text x="105.2" y="35.2">XTIRTC</text>
<text x="161.1" y="32.6">[7]</text>
<text x="161.1" y="34.3">[7]</text>
<text x="164.8" y="32.6">I2S_BCK1</text>
<text x="164.8" y="34.3">I2S_LRCK1</text>
<text x="229.4" y="30.8">[7,13]</text>
<text x="235.4" y="30.8">LCD_B2</text>
<text x="105.2" y="37">XTORTC</text>
<text x="229.4" y="36.1">[7,13]</text>
<text x="229.4" y="41.4">[7,13]</text>
<text x="235.4" y="36.1">LCD_B3</text>
<text x="235.4" y="41.4">LCD_B4</text>
<text x="105.2" y="42.3">XTIPLL</text>
<text x="105.2" y="44.1">XTOPLL</text>
<text x="159.3" y="46.8">[7]</text>
<text x="163" y="46.8">I2S_SDOUT1</text>
<text x="229.4" y="46.8">[7,13]</text>
<text x="235.4" y="46.8">LCD_B5</text>
<text x="4.6" y="50.3">[2,14]</text>
<text x="6.1" y="51.9">[13]</text>
<text x="10.7" y="51.9">NRESETOUT</text>
<text x="10.7" y="50.3">NRESETIN</text>
<text x="229.4" y="52.1">[7,13]</text>
<text x="235.4" y="52.1">LCD_B6</text>
<text x="229.4" y="57.4">[7,13]</text>
<text x="235.4" y="57.4">LCD_B7</text>
<text x="14.2" y="61">[2]</text>
<text x="17.9" y="61">PWRKEY</text>
<text x="7.1" y="66.5">[6]</text>
<text x="10.8" y="66.5">PWRKEY_GPIO</text>
<text x="66.1" y="131.2">XTOPLL</text>
<text x="121.2" y="131.2">XTORTC</text>
<text x="121.2" y="140.1">XTIRTC</text>
<text x="67.9" y="149">XTIPLL</text>
<text x="181" y="153.6">[7]</text>
<text x="184.7" y="153.6">GPIOC26/PCB1</text>
<text x="181" y="160.7">[7]</text>
<text x="181" y="157.2">[7]</text>
<text x="184.7" y="160.7">GPIOC25/PCB3</text>
<text x="184.7" y="157.2">GPIOC27/PCB2</text>
</g>
<g font-size="1.6" fill="#00007f">
<text x="250.7" y="21">R21</text>
<text x="256" y="21">10K</text>
<text x="60.5" y="29.9">U1E</text>
<text x="250.7" y="29.9">R27</text>
<text x="250.7" y="24.6">R24</text>
<text x="256" y="29.9">10K</text>
<text x="256" y="24.6">10K</text>
<text x="35.6" y="35.2">R53</text>
<text x="181.4" y="33.4">R45</text>
<text x="181.4" y="31.7">R44</text>
<text x="186.7" y="33.4">10K</text>
<text x="186.7" y="31.7">10K</text>
<text x="250.7" y="35.2">R30</text>
<text x="256" y="35.2">10K</text>
<text x="35.6" y="38.8">10K/4418, /NC/6818</text>
<text x="250.7" y="40.6">R34</text>
<text x="256" y="40.6">10K</text>
<text x="181.4" y="45.9">R50</text>
<text x="186.7" y="45.9">10K</text>
<text x="250.7" y="45.9">R38</text>
<text x="256" y="45.9">10K</text>
<text x="125.5" y="53">R54</text>
<text x="250.7" y="51.2">R41</text>
<text x="256" y="51.2">10K</text>
<text x="21.3" y="56.6">TP1</text>
<text x="32" y="58.3">D17</text>
<text x="125.5" y="55.1">10K</text>
<text x="250.7" y="56.6">R43</text>
<text x="256" y="56.6">10K</text>
<text x="32" y="63.7">1N4148WT</text>
<text x="49.8" y="65.4">C46</text>
<text x="112" y="65.4">R56</text>
<text x="119.1" y="65.4">100K/1%</text>
<text x="49.8" y="69">100nF</text>
<text x="112" y="70.8">R57</text>
<text x="119.1" y="70.8">100K/1%/4418, /NC/6818</text>
<text x="60.5" y="72.6">S5P4418/S5P6818</text>
<text x="109.5" y="77.9">R58</text>
<text x="109.5" y="80">/NC/4418, 100K/1%/6818</text>
<text x="30.2" y="128.6">C47</text>
<text x="46.2" y="131.2">R59</text>
<text x="51.6" y="131.2">1K</text>
<text x="96" y="131.2">R71</text>
<text x="101.4" y="131.2">470K</text>
<text x="199.1" y="131.2">R114</text>
<text x="208" y="131.2">R115</text>
<text x="216.9" y="131.2">R116</text>
<text x="28.4" y="136.6">15pF</text>
<text x="97.8" y="137.5">X3</text>
<text x="117.3" y="134.8">R60</text>
<text x="117.3" y="136.6">5.1M</text>
<text x="201.5" y="133.3" transform="rotate(90 201.5 133.3)">/NC/4418, 10K/6818</text>
<text x="210.4" y="133.3" transform="rotate(90 210.4 133.3)">/NC</text>
<text x="218.7" y="134.8">10K</text>
<text x="46.2" y="141.9">X1</text>
<text x="65.1" y="141.9">R61</text>
<text x="30.2" y="146.3">C50</text>
<text x="65.1" y="144">1M</text>
<text x="83.6" y="147.2">25pF</text>
<text x="87.1" y="145.5">C48</text>
<text x="96" y="145.5">32.768K</text>
<text x="115.6" y="147.2">25pF</text>
<text x="117.3" y="145.5">C49</text>
<text x="28.4" y="154.3">15pF</text>
<text x="225.8" y="152.6">R117</text>
<text x="234.7" y="152.6">10K/4418, /NC/6818</text>
<text x="225.8" y="159.7">R119</text>
<text x="225.8" y="156.1">R118</text>
<text x="234.7" y="159.7">10K/NC</text>
<text x="234.7" y="156.1">10K</text>
</g>
<g font-size="1.6" fill="#003f7f">
<text x="61.3" y="36.3">nTRST/GPIOE25</text>
<text x="61.3" y="38.1">TMS/GPIOE26</text>
<text x="61.3" y="39.8">TDI/GPIOE27</text>
<text x="61.3" y="41.6">TCLK/GPIOE28</text>
<text x="86.8" y="38.1">RTCXTO</text>
<text x="87.6" y="36.3">RTCXTI</text>
<text x="61.3" y="43.4">TDO/GPIOE29</text>
<text x="87.2" y="45.2">PLLXTO</text>
<text x="88" y="43.4">PLLXTI</text>
<text x="61.3" y="50.5">nRESET</text>
<text x="61.3" y="52.3">nGRESETOUT</text>
<text x="61.3" y="57.6">VDDPWRON</text>
<text x="61.3" y="59.4">VDDPWRONDDR</text>
<text x="88.4" y="55.8">nBATF</text>
<text x="61.3" y="61.2">nVDDPWRTOGGLE</text>
<text x="86.2" y="63">TEST_EN</text>
<text x="88.1" y="61.2">EFUSE</text>
<text x="83.4" y="66.5">T_RES_EXT0</text>
<text x="83.4" y="68.3">T_RES_EXT1</text>
</g>
<text font-size="1.6" fill="#7f00ff" x="46.2" y="143.7">24MHz</text>
<g font-size="1.3">
<text x="30.8" y="1.3">5</text>
<text x="88.8" y="1.3">4</text>
<text x="146.9" y="1.3">3</text>
<text x="205" y="1.3">2</text>
<text x="263.1" y="1.3">1</text>
<text x=".5" y="28.4">D</text>
<text x="292.6" y="28.4">D</text>
<text x=".5" y="79.5">C</text>
<text x="292.6" y="79.5">C</text>
<text x=".5" y="130.6">B</text>
<text x="292.6" y="130.6">B</text>
<text x=".5" y="181.7">A</text>
<text x="292.6" y="181.7">A</text>
<text x="30.8" y="207.4">5</text>
<text x="88.8" y="207.4">4</text>
<text x="146.9" y="207.4">3</text>
<text x="205" y="207.4">2</text>
<text x="263.1" y="207.4">1</text>
</g>
</svg>
